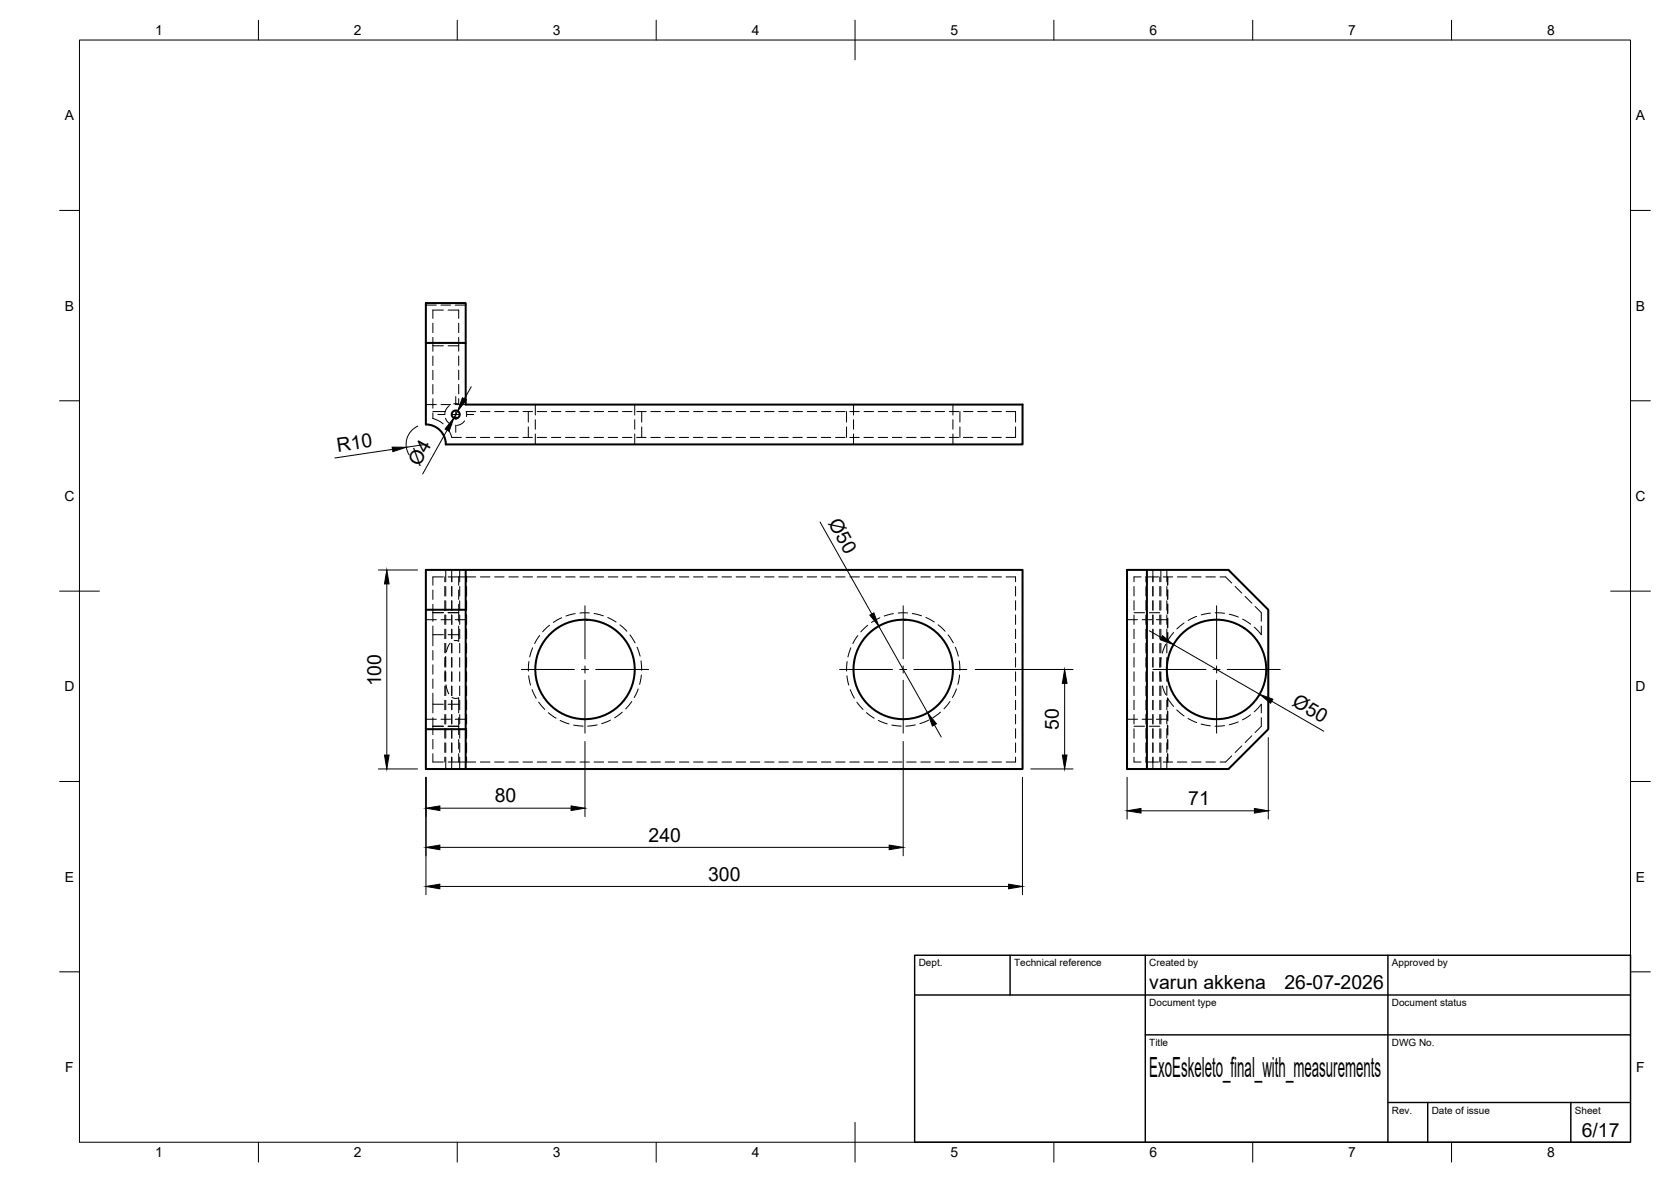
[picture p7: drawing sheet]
<svg xmlns="http://www.w3.org/2000/svg" width="420mm" height="297mm" viewBox="0 0 420 297" stroke-linecap="round" stroke-linejoin="round" font-family="sans-serif">
<!-- layer: Visible -->
<g fill="none" stroke="#000" stroke-width=".51">
<path d="M107.1 86.2h10v15.5h140v10h-145a5 5 0 0 0-5-5M117.1 86.2v-10h-10v30.5M107.1 153.2h10M117.1 143.2h140v50.1h-140M117.1 143.2h-10v50.1h10M117.1 143.2v50.1M283.4 143.2h25.5l10 10v30l-10 10.1h-25.5zM288.4 143.2v50.1M107.1 183.2h10"/>
<circle cx="114.6" cy="104.2" r="1.01"/>
<circle cx="147.1" cy="168.2" r="12.5"/>
<circle cx="227.1" cy="168.2" r="12.5"/>
<circle cx="305.9" cy="168.2" r="12.5"/>
</g>
<!-- layer: Hidden -->
<g fill="none" stroke="#000" stroke-width=".25">
<path d="M107.1 76.7h2.6M110.9 76.7h2.4M111.5 77.9h-2.7v2.1M112.7 77.9h2.6v2.1M114.5 76.7h2.6M108.8 84.8v2.1h2.7M108.8 81.2v2.4M108.8 86.9v1.4M108.8 89.5v2.3M108.8 93.1v2.3M108.8 96.6v2.4M112.7 86.9h2.6"/>
<path d="M115.3 81.2v2.4M115.3 84.8v3.5M115.3 89.5v2.3M115.3 93v2.4M115.3 96.6v2.4M107.1 101.7h2.6M108.8 103.8v1.4l1.4 .5 1.2 .8M108.8 100.2v2.4M108.8 103.4h3.1M110.9 101.7h2.4M112 105.1l.6 1 1 .7M112.2 107.3l.9 1.3 .5 1.3h2.4"/>
<path d="M113 101.9l-.9 1.1-.3 .9M114.5 101.7h2.6M115.3 100.2v1.3h-1.2M116.8 105.8l-1 .9-1 .2M117.2 109.9h2.4M119.6 103.4h-2.4l.1 1.3M120.8 109.9h2.3M120.8 103.4h2.4M124.4 109.9h2.3M124.4 103.4h2.3M127.9 109.9h2.4M128 103.4h2.3"/>
<path d="M131.5 109.9h2.4M131.5 103.4h2.4M132.8 103.4v2.7M132.8 107.3v2.6M134.6 101.7v2.6M134.6 105.5v2.4M134.6 109.1v2.6M135.1 109.9h2.3M135.1 103.4h2.4M138.6 109.9h2.4M138.7 103.4h2.3M142.2 109.9h2.4"/>
<path d="M142.2 103.4h2.4M145.8 109.9h2.4M145.8 103.4h2.4M149.4 109.9h2.3M149.4 103.4h2.4M152.9 109.9h2.4M153 103.4h2.3M156.5 109.9h2.4M156.5 103.4h2.4M159.6 101.7v2.6M159.6 105.5v2.4M159.6 109.1v2.6"/>
<path d="M160.1 109.9h2.4M160.1 103.4h2.4M161.4 103.4v2.7M161.4 107.3v2.6M163.6 109.9h2.4M163.7 103.4h2.4M167.2 109.9h2.4M167.2 103.4h2.4M170.8 109.9h2.4M170.8 103.4h2.4M174.3 109.9h2.4M174.4 103.4h2.4"/>
<path d="M177.9 109.9h2.4M178 103.4h2.3M181.5 109.9h2.4M181.5 103.4h2.4M185.1 109.9h2.4M185.1 103.4h2.4M188.7 109.9h2.3M188.7 103.4h2.4M192.2 109.9h2.4M192.3 103.4h2.3M195.8 109.9h2.4M195.8 103.4h2.4"/>
<path d="M199.4 109.9h2.3M199.4 103.4h2.4M202.9 109.9h2.4M203 103.4h2.4M206.5 109.9h2.4M206.5 103.4h2.4M210.1 109.9h2.4M210.1 103.4h2.4M212.9 103.4v2.7M212.9 107.3v2.6M213.7 109.9h2.3M213.7 103.4h2.4"/>
<path d="M214.6 101.7v2.6M214.6 105.5v2.4M214.6 109.1v2.6M217.2 109.9h2.4M217.3 103.4h2.3M220.8 109.9h2.4M220.8 103.4h2.4M224.4 109.9h2.4M224.4 103.4h2.4M227.9 109.9h2.4M228 103.4h2.4M231.5 109.9h2.4"/>
<path d="M231.5 103.4h2.4M235.1 109.9h2.4M235.1 103.4h2.4M238.7 109.9h2.3M238.7 103.4h2.4M239.6 101.7v2.6M239.6 105.5v2.4M239.6 109.1v2.6M241.4 103.4v2.7M241.4 107.3v2.6M242.2 109.9h2.4M242.3 103.4h2.3"/>
<path d="M245.8 109.9h2.4M245.8 103.4h2.4M249.4 109.9h2.4M249.4 103.4h2.4M253 103.4h2.4v2.7M255.4 107.3v2.6h-2.4M107.1 155.7h2.6M108.8 148.3v2.4M108.8 151.9v4.2M108.8 157.3v2.2M108.8 154h2.7M110.9 155.7h2.4"/>
<path d="M111.5 159.5h-2.7v2.8M111.5 145h-2.7v2.1M111.8 145v1.2M111.8 147.4v2.4M111.8 151v2.3M111.8 154.5v2.4M111.8 158.1v2.4M112.1 143.2v3M112.1 147.4v2.4M112.1 151v2.3M112.1 154.5v2.4M112.1 158.1v2.4"/>
<path d="M112.7 159.5h2.6v1.6l-1.1-.1M112.7 145h2.6M113.6 143.2v3M113.6 147.4v2.4M113.6 151v2.3M113.6 154.5v2.4M113.6 158.1v2.4M114.5 155.7h2.6M115.3 145h1.9M115.3 151.9v2.1h-2.6h2.6v2.1M115.3 145v2.1M115.3 148.3v2.4"/>
<path d="M115.3 157.3v2.2M115.6 143.2v3M115.6 147.4v2.4M115.6 151v2.3M115.6 154.5v2.4M115.6 158.1v2.4M117.2 145v1.2M117.2 147.4v2.4M117.2 151v2.3M117.2 154.5v2.4M117.2 158.1v2.4M117.2 145h2.4"/>
<path d="M117.3 145v1.2M117.3 147.4v2.4M117.3 151v2.3M117.3 154.5v2.4M117.3 158.1v2.4M120.8 145h2.4M124.4 145h2.3M128 145h2.3M131.5 145h2.4M135.1 145h2.4M135.7 159.7l-1.3 2M138.2 157.1l-1.8 1.7"/>
<path d="M138.7 145h2.3M141.2 155.2l-2.1 1.2M142.2 145h2.4M144.6 154.2l-2.3 .6M145.8 145h2.4M148.2 154l-2.4 .1M149.4 154.2l2.3 .6M149.4 145h2.4M152.8 155.2l2.1 1.1M153 145h2.3M155.9 157l1.7 1.6M156.5 145h2.4"/>
<path d="M158.4 159.6l1.3 2M160.1 145h2.4M163.7 145h2.4M167.2 145h2.4M170.8 145h2.4M174.4 145h2.4M178 145h2.3M181.5 145h2.4M185.1 145h2.4M188.7 145h2.4M192.3 145h2.3M195.8 145h2.4"/>
<path d="M199.4 145h2.4M203 145h2.4M206.5 145h2.4M210.1 145h2.4M213.7 145h2.4M215.7 159.7l-1.3 2M217.3 145h2.3M218.2 157.1l-1.7 1.7M220.8 145h2.4M221.2 155.2l-2.1 1.2M224.4 145h2.4M224.6 154.2l-2.3 .6"/>
<path d="M228 145h2.4M228.2 154l-2.4 .1M229.4 154.2l2.3 .6M231.5 145h2.4M232.8 155.2l2.1 1.1M235.1 145h2.4M235.9 157l1.7 1.6M238.4 159.6l1.3 2M238.7 145h2.4M242.3 145h2.3M245.8 145h2.4M249.4 145h2.4"/>
<path d="M253 145h2.4v1.2M255.4 147.4v2.4M255.4 151v2.3M255.4 154.5v2.4M255.4 158.1v2.4M283.4 155.7h2.6M285.1 154h2.7M285.1 147.4v2.4M285.1 151v2.3M285.1 154.5v2.4M285.1 158.1v2.4M286.9 145h-1.8v1.2"/>
<path d="M287.2 155.7h2.4M288.1 147.4v2.4M288.1 151v2.3M288.1 154.5v2.4M288.1 158.1v2.4M289 154h2.6M289.9 143.2v3M289.9 147.4v2.4M289.9 151v2.3M289.9 154.5v2.4M289.9 158.1v2.4M289.9 145h-1.8v1.2"/>
<path d="M289.9 145h1.4M289.9 145v1.2M290.8 155.7h2.6M291.6 145v1.2M291.6 147.4v2.4M291.6 151v2.3M291.6 154.5v2.4M291.6 158.1v2.4M291.9 143.2v3M291.9 147.4v2.4M291.9 151v2.3M291.9 154.5v2.4"/>
<path d="M291.9 158.1v2.4M292.5 145h2.4M293.4 143.2v3M293.4 147.4v2.4M293.4 151v2.3M293.4 154.5v2.4M293.4 158.1v2.4M293.5 145v2.1M293.5 148.3v2.4M293.5 151.9v2.3M293.5 155.4v2.4M293.5 159v2.1"/>
<path d="M293.6 145v2M293.6 148.2v2.4M293.6 151.8v2.4M293.6 155.3v2.4M293.6 158.9v2.1M295.1 158.9l-1.4 2M296.1 145h2.3M297.7 156.6l-1.8 1.5M299.6 145h2.4M300.9 154.9l-2.2 1M303.2 145h2.4M304.4 154.1l-2.4 .4"/>
<path d="M305.5 154l2.4 .1M306.8 145h1.4l1.5 1.5M309.1 154.4l2.3 .7M310.6 147.4l1.6 1.6M312.4 155.6l2.1 1.3M313.1 149.9l1.7 1.7M315.6 152.4l1.5 1.6v2.1M317.1 157.3v2.2l-1.7-1.9M108.8 174.2v2.8h2.7M108.8 170.6v2.4M108.8 167.1v2.3M108.8 163.5v2.3"/>
<path d="M108.8 177v2.2M111.8 161.7v2.4M111.8 165.3v2.3M111.8 168.8v2.4M111.8 172.4v2.4M111.8 176v2.4M111.8 179.6v2.3M111.9 168.5l.1 2.4M112.1 165l-.1 2.3M112.1 161.7v2.4M112.1 165.3v2.3M112.1 168.8v2.4"/>
<path d="M112.1 172.4v2.4M112.1 176v2.4M112.1 179.6v2.3M112.1 172.1l.7 2.3M112.7 177h2.6M113.2 161.6l-.6 .9-.4 1.3M113.6 161.7v2.4M113.6 165.3v2.3M113.6 168.8v2.4M113.6 172.4v2.4M113.6 176v2.4M113.6 179.6v2.3"/>
<path d="M113.6 175.2l.8 .3 .9-.1v3.8M115.6 161.7v2.4M115.6 165.3v2.3M115.6 168.8v2.4M115.6 172.4v2.4M115.6 176v2.4M115.6 179.6v2.3M117.2 161.7v2.4M117.2 165.3v2.3M117.2 168.8v2.4M117.2 172.4v2.4M117.2 176v2.4"/>
<path d="M117.2 179.6v2.3M117.3 161.7v2.4M117.3 165.3v2.3M117.3 168.8v2.4M117.3 172.4v2.4M117.3 176v2.4M117.3 179.6v2.3M132.9 169.8l.5 2.4M133 166.3l-.1 2.3M133.8 173.3l1 2.2M133.9 162.8l-.7 2.3M135.4 176.5l1.6 1.8"/>
<path d="M137.9 179.1l1.9 1.4M156.5 179l-2 1.4M158.8 176.3l-1.5 1.8M160.2 162.6l.8 2.3M160.5 173.1l-1 2.2M161.2 166.1l.1 2.4M161.3 169.6l-.5 2.4M213 169.8l.4 2.4M213 166.3l-.1 2.3M213.8 173.3l1 2.2M213.9 162.8l-.7 2.3M215.5 176.5l1.5 1.8"/>
<path d="M217.9 179.1l1.9 1.4M236.5 179l-2 1.4M238.8 176.3l-1.5 1.8M240.2 162.6l.8 2.3M240.5 173.1l-1 2.2M241.2 166.1l.1 2.4M241.3 169.6l-.5 2.4M255.4 161.7v2.4M255.4 165.3v2.3M255.4 168.8v2.4M255.4 172.4v2.4M255.4 176v2.4"/>
<path d="M255.4 179.6v2.3M285.1 161.7v2.4M285.1 165.3v2.3M285.1 168.8v2.4M285.1 172.4v2.4M285.1 176v2.4M285.1 179.6v2.3M288.1 161.7v2.4M288.1 165.3v2.3M288.1 168.8v2.4M288.1 172.4v2.4M288.1 176v2.4"/>
<path d="M288.1 179.6v2.3M289.9 161.7v2.4M289.9 165.3v2.3M289.9 168.8v2.4M289.9 172.4v2.4M289.9 176v2.4M289.9 179.6v2.3M291.6 161.7v2.4M291.6 165.3v2.3M291.6 168.8v2.4M291.6 172.4v2.4M291.6 176v2.4"/>
<path d="M291.6 179.6v2.3M291.7 168.8l.3 2.4M291.9 161.7v2.4M291.9 165.3v2.3M291.9 168.8v2.4M291.9 172.4v2.4M291.9 176v2.4M291.9 179.6v2.3M292 165.3l-.3 2.3M292.2 172.3l.9 2.2M293.1 161.9l-.9 2.2M293.4 165.3v5.9"/>
<path d="M293.4 161.7v2.4M293.4 172.4v2.4M293.4 176v2.4M293.4 179.6v2.3M293.5 175.4v2.1M293.5 178.7v2.3M293.6 175.5v2.1M293.6 178.8v2.3M293.7 175.6l1.4 1.9M295.9 178.4l1.8 1.5M314.4 179.6l-2 1.3M315.4 178.9l1.7-1.9v2.2"/>
<path d="M107.1 180.7h2.6M108.8 182.5h2.7M108.8 180.3v4.3M108.8 185.8v2.4M108.8 189.4v2.1h2.7M110.9 180.7h2.4M111.8 183.1v2.4M111.8 186.7v2.4M111.8 190.3v1.2M112.1 183.1v2.4M112.1 186.7v2.4M112.1 190.3v3"/>
<path d="M112.7 191.5h4.5M112.7 182.5h2.6M113.6 183.1v2.4M113.6 186.7v2.4M113.6 190.3v3M114.5 180.7h2.6M115.3 180.3v4.3M115.3 185.8v2.4M115.3 189.4v2.1M115.6 183.1v2.4M115.6 186.7v2.4M115.6 190.3v3"/>
<path d="M117.2 183.1v2.4M117.2 186.7v2.4M117.2 190.3v1.2M117.2 191.5h2.4M117.3 183.1v2.4M117.3 186.7v2.4M117.3 190.3v1.2M120.8 191.5h2.4M124.4 191.5h2.3M128 191.5h2.3M131.5 191.5h2.4M135.1 191.5h2.4"/>
<path d="M138.7 191.5h2.3M140.8 181l2.3 .9M142.2 191.5h2.4M144.2 182.2l2.4 .3M145.8 191.5h2.4M149.4 191.5h2.4M150.1 182.2l-2.3 .3M153 191.5h2.3M153.5 181l-2.2 .8M156.5 191.5h2.4M160.1 191.5h2.4M163.7 191.5h2.4"/>
<path d="M167.2 191.5h2.4M170.8 191.5h2.4M174.4 191.5h2.4M178 191.5h2.3M181.5 191.5h2.4M185.1 191.5h2.4M188.7 191.5h2.4M192.3 191.5h2.3M195.8 191.5h2.4M199.4 191.5h2.4M203 191.5h2.4M206.5 191.5h2.4"/>
<path d="M210.1 191.5h2.4M213.7 191.5h2.4M217.3 191.5h2.3M220.8 191.5h2.4M220.9 181l2.2 .9M224.2 182.2l2.4 .3M224.4 191.5h2.4M228 191.5h2.4M230.1 182.2l-2.3 .3M231.5 191.5h2.4M233.5 181l-2.2 .8M235.1 191.5h2.4"/>
<path d="M238.7 191.5h2.4M242.3 191.5h2.3M245.8 191.5h2.4M249.4 191.5h2.4M255.4 183.1v2.4M255.4 186.7v2.4M255.4 190.3v1.2h-2.4M283.4 180.7h2.6M285.1 190.3v1.2h1.8M285.1 182.5h2.7M285.1 183.1v2.4M285.1 186.7v2.4"/>
<path d="M287.2 180.7h2.4M288.1 190.3v1.2h1.8M288.1 183.1v2.4M288.1 186.7v2.4M289 182.5h2.6M289.9 183.1v2.4M289.9 186.7v2.4M289.9 190.3v3M289.9 191.5h1.4M289.9 190.3v1.2M290.8 180.7h2.6M291.6 183.1v2.4"/>
<path d="M291.6 186.7v2.4M291.6 190.3v1.2M291.9 183.1v2.4M291.9 186.7v2.4M291.9 190.3v3M292.5 191.5h2.4M293.4 183.1v2.4M293.4 186.7v2.4M293.4 190.3v3M293.5 182.2v2.4M293.5 185.8v2.4M293.5 189.4v2.1"/>
<path d="M293.6 182.3v2.4M293.6 185.9v2.4M293.6 189.5v2M296.1 191.5h2.3M298.7 180.6l2.2 1M299.6 191.5h2.4M302 182l2.3 .4M303.2 191.5h2.4M307.9 182.4l-2.4 .1M309.7 190l-1.5 1.5h-1.4M311.3 181.4l-2.2 .7M312.2 187.4l-1.6 1.7"/>
<path d="M314.8 184.9l-1.7 1.7M317.1 180.3v2.2l-1.5 1.6"/>
</g>
<!-- layer: BORDER -->
<g fill="none" stroke="#000" stroke-width=".25">
<path d="M20 10.1h390v276.9h-390zM65 5.1v5M115 5.1v5M165 5.1v5M215 5.1v10M265 5.1v5M315 5.1v5M365 5.1v5M15 52.9h5M410 52.9h5M15 100.7h5M410 100.7h5"/>
<path d="M15 148.6h10M405 148.6h10M15 196.4h5M410 196.4h5M15 244.2h5M410 244.2h5M65 287v5M115 287v5M165 287v5M215 282.1v9.9M265 287v5M315 287v5"/>
<path d="M365 287v5"/>
</g>
<!-- layer: TITLEBLOCK -->
<path d="M230 240.1h180v46.9h-180zM230 250h180M254 240.1v9.9M288 240.1v46.9M349 240.1v46.9M288 260.1h122M349 277.1h61M359 277.1v9.9M395 277.1v9.9" fill="none" stroke="#000" stroke-width=".36"/>
<!-- layer: Smart Centers -->
<g fill="none" stroke="#000" stroke-width=".25">
<path d="M114.6 99.7v1.8M110.1 104.2h1.8M113.7 104.2h1.8M114.6 103.3v1.8M114.6 106.8v1.9M117.3 104.2h1.8M147.1 152.2v13.4M227.1 152.2v13.4M305.9 152.2v13.4M131.1 168.2h13.3M146.2 168.2h1.8M147.1 167.4v1.7"/>
<path d="M147.1 170.9v13.3M149.8 168.2h13.3M211.1 168.2h13.3M226.2 168.2h1.8M227.1 167.4v1.7M227.1 170.9v13.3M229.8 168.2h13.3M289.9 168.2h13.3M305 168.2h1.8M305.9 167.4v1.7M305.9 170.9v13.3M308.6 168.2h13.3"/>
</g>
<!-- layer: FD_Dimensions -->
<g fill="none" stroke="#000" stroke-width=".25">
<path d="M118.5 97.2l-1.7 3M98.7 112.9l-14.5 2.2M105.1 107.1a5 5 0 0 0-2.2 7.2M107.1 111.7l-4.9 .7M112.4 108.1l-6.1 11M115.1 103.3l-1 1.7M206.2 131.2l13 23.1M95.1 143.2h9.9M97.3 146.7v43M221 157.4l12.2 21.7M289 158.5l3 1.8M245.2 168.2h24.6"/>
<path d="M267.7 171.7v18M295.1 162l21.6 12.5M319.8 176.2l13 7.6M95.1 193.2h9.9M107.1 195.3v29.6M147.1 186.3v18.9M227.1 186.3v28.8M234.9 182.2l1.8 3M257.1 195.3v29.6M259.2 193.2h10.6M283.4 195.3v10.6M318.9 185.3v20.6"/>
<path d="M110.6 212.9h113M110.6 203.1h33M286.9 203.8h28.5M110.6 222.8h143"/>
</g>
<g fill="#000" stroke="#000" stroke-width=".25">
<path d="M116.3 100l1 .5-2.2 2.8zM98.6 112.4h3.6l-3.4 1.1zM114.1 105l-1.2 3.4-1-.6zM97.3 143.2l.5 3.5h-1.1zM218.7 154.6l1-.6 1.3 3.4zM292.3 159.8l2.8 2.2-3.4-1.2zM267.7 168.2l.6 3.5h-1.2zM316.7 174.5l3.4 1.2-.6 1zM96.7 189.7h1.1l-.5 3.5zM233.2 179.1l2.3 2.8-1.1 .6zM267.1 189.7h1.2l-.6 3.5zM107.1 212.9l3.5-.5v1.1z"/>
<path d="M107.1 203.1l3.5-.6v1.2zM143.6 202.5l3.5 .6-3.5 .6zM223.6 212.4l3.5 .5-3.5 .6zM283.4 203.8l3.5-.6v1.1zM315.4 203.2l3.5 .6-3.5 .5zM107.1 222.8l3.5-.6v1.2zM253.6 222.2l3.5 .6-3.5 .6z"/>
</g>
<text font-size="7" x="289" y="270.6">ExoEskeleto_final_with_measurements</text>
<g font-size="4.9">
<text x="85" y="113.5" transform="rotate(-9 85 113.5)">R10</text>
<text x="105.5" y="117.3" transform="rotate(-61 105.5 117.3)">Ø4</text>
<text x="208.1" y="131.5" transform="rotate(61 208.1 131.5)">Ø50</text>
<text x="95.8" y="172.5" transform="rotate(-90 95.8 172.5)">100</text>
<text x="324.6" y="177.2" transform="rotate(30 324.6 177.2)">Ø50</text>
<text x="266.2" y="183.4" transform="rotate(-90 266.2 183.4)">50</text>
<text x="124.4" y="201.6">80</text>
<text x="298.8" y="202.3">71</text>
<text x="163.1" y="211.5">240</text>
<text x="178" y="221.3">300</text>
<text x="289" y="248.5">varun akkena</text>
<text x="323" y="248.5">26-07-2026</text>
<text x="397.7" y="285.7">6/17</text>
</g>
<g font-size="3.5">
<text x="39" y="8.8">1</text>
<text x="89" y="8.8">2</text>
<text x="139" y="8.8">3</text>
<text x="189" y="8.8">4</text>
<text x="239" y="8.8">5</text>
<text x="289" y="8.8">6</text>
<text x="339" y="8.8">7</text>
<text x="389" y="8.8">8</text>
<text x="16.3" y="30.2">A</text>
<text x="411.3" y="30.2">A</text>
<text x="16.3" y="78">B</text>
<text x="411.3" y="78">B</text>
<text x="16.2" y="125.9">C</text>
<text x="411.2" y="125.9">C</text>
<text x="16.2" y="173.7">D</text>
<text x="411.2" y="173.7">D</text>
<text x="16.3" y="221.6">E</text>
<text x="411.3" y="221.6">E</text>
<text x="16.4" y="269.4">F</text>
<text x="411.4" y="269.4">F</text>
<text x="39" y="290.8">1</text>
<text x="89" y="290.8">2</text>
<text x="139" y="290.8">3</text>
<text x="189" y="290.8">4</text>
<text x="239" y="290.8">5</text>
<text x="289" y="290.8">6</text>
<text x="339" y="290.8">7</text>
<text x="389" y="290.8">8</text>
</g>
<g font-size="2.5">
<text x="231" y="242.9">Dept.</text>
<text x="255" y="242.9">Technical reference</text>
<text x="289" y="242.9">Created by</text>
<text x="350" y="242.9">Approved by</text>
<text x="289" y="252.8">Document type</text>
<text x="350" y="252.8">Document status</text>
<text x="289" y="262.9">Title</text>
<text x="350" y="262.9">DWG No.</text>
<text x="350" y="279.9">Rev.</text>
<text x="360" y="279.9">Date of issue</text>
<text x="396" y="279.9">Sheet</text>
</g>
</svg>
